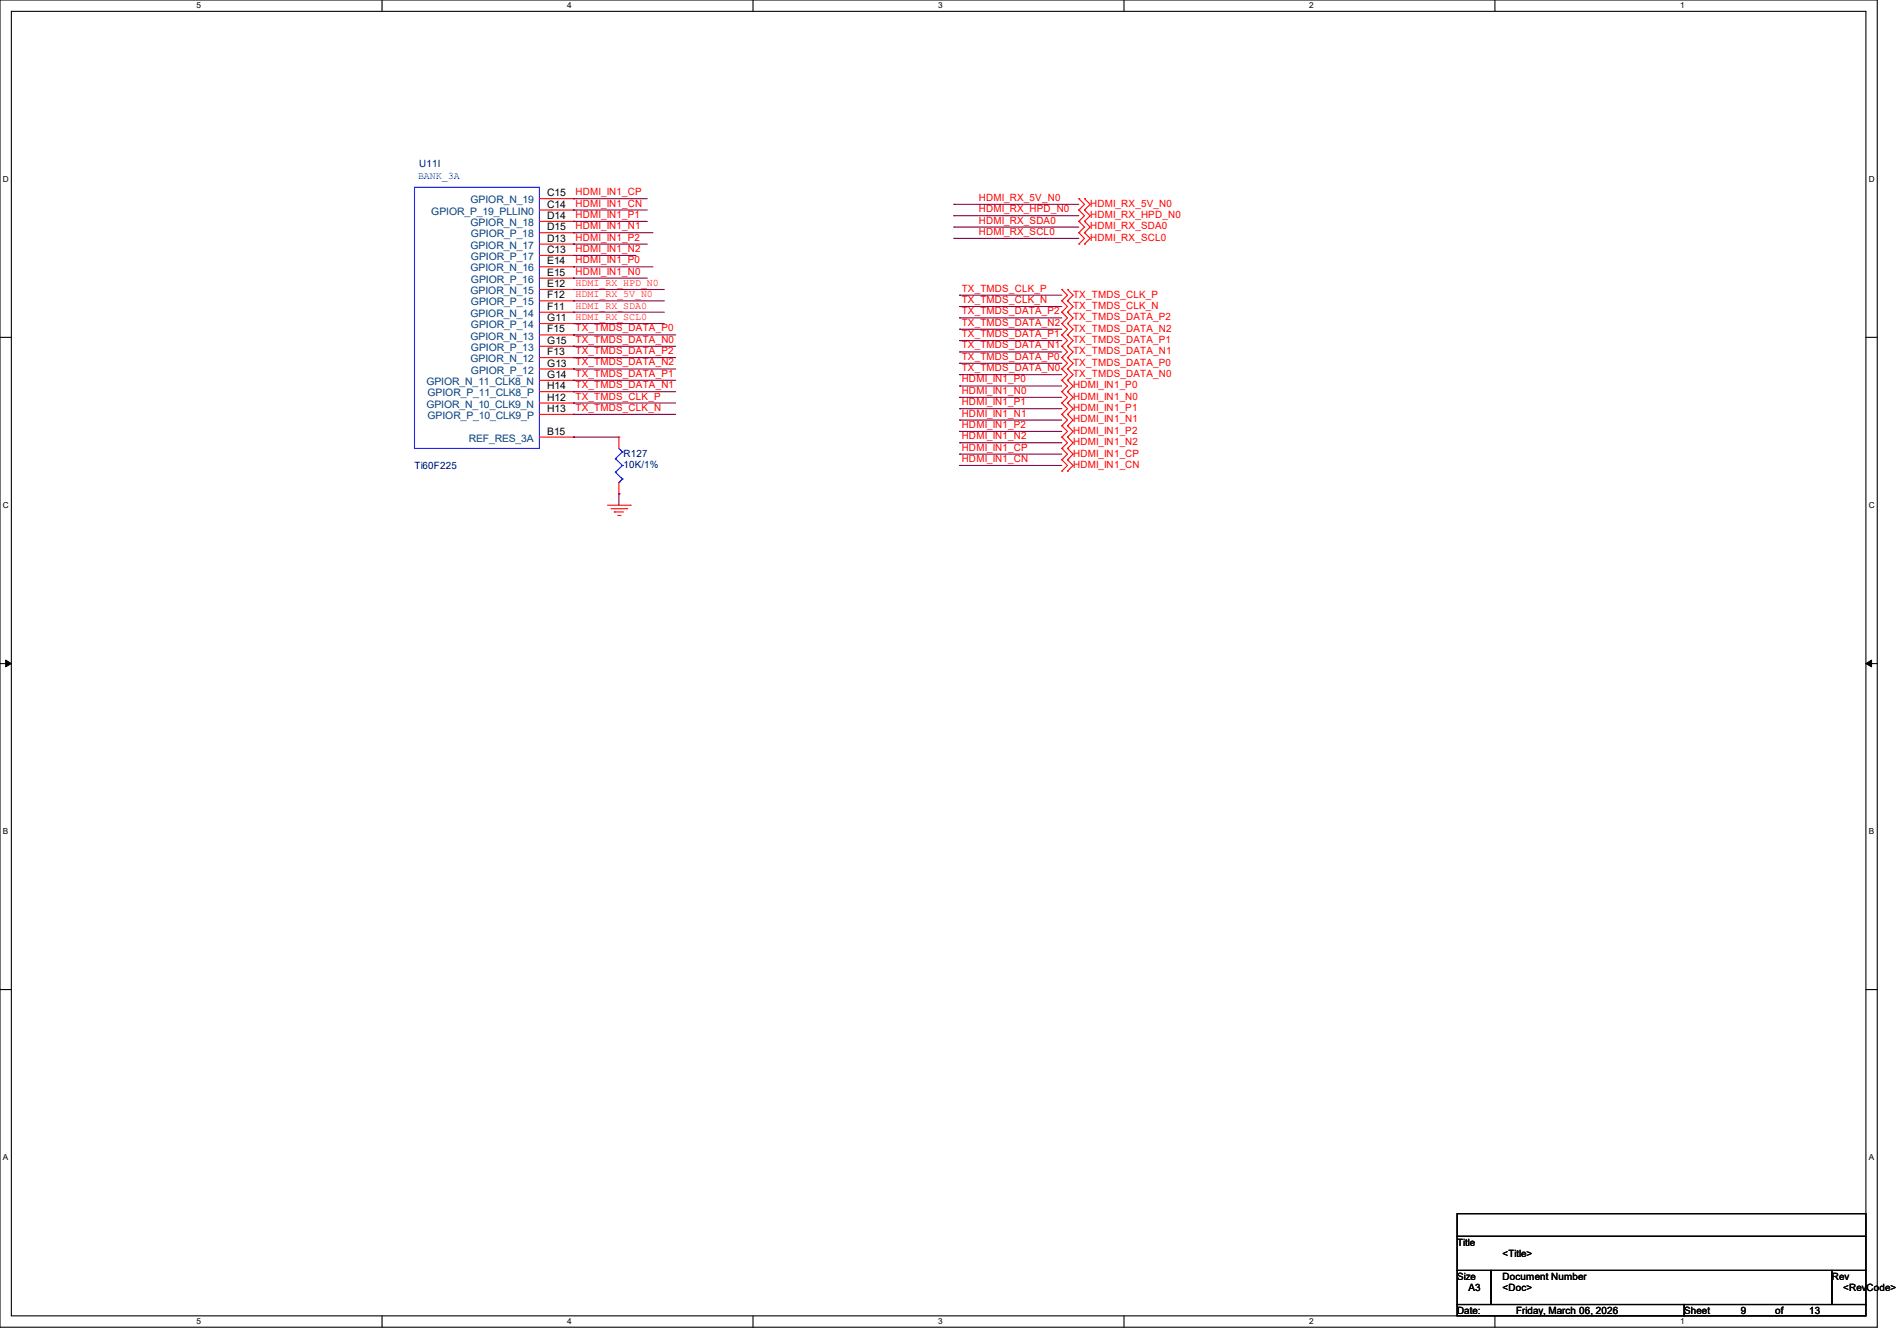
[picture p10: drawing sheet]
<svg xmlns="http://www.w3.org/2000/svg" width="297mm" height="210mm" viewBox="0 0 297 210" stroke-linecap="round" stroke-linejoin="round" font-family="sans-serif">
<path d="M0 0h293.9v207.9h-293.9zM1.8 1.8h290.3v204.3h-290.3z" fill="none" stroke="#000" stroke-width=".17"/>
<g fill="#fff">
<path d="M30.8 .2h.7v1.4h-.7z"/>
<path d="M30.8 206.2h.7v1.4h-.7z"/>
</g>
<path d="M59.8 0v1.8M59.8 206.1v1.8" fill="none" stroke="#000" stroke-width=".17"/>
<g fill="#fff">
<path d="M88.8 .2h.7v1.4h-.7z"/>
<path d="M88.8 206.2h.7v1.4h-.7z"/>
</g>
<path d="M117.9 0v1.8M117.9 206.1v1.8" fill="none" stroke="#000" stroke-width=".17"/>
<g fill="#fff">
<path d="M146.9 .2h.7v1.4h-.7z"/>
<path d="M146.9 206.2h.7v1.4h-.7z"/>
</g>
<path d="M176 0v1.8M176 206.1v1.8" fill="none" stroke="#000" stroke-width=".17"/>
<g fill="#fff">
<path d="M205 .2h.7v1.4h-.7z"/>
<path d="M205 206.2h.7v1.4h-.7z"/>
</g>
<path d="M234.1 0v1.8M234.1 206.1v1.8" fill="none" stroke="#000" stroke-width=".17"/>
<g fill="#fff">
<path d="M263.1 .2h.6v1.4h-.6z"/>
<path d="M263.1 206.2h.6v1.4h-.6z"/>
<path d="M.5 27.3h.9v1.4h-.9z"/>
<path d="M292.6 27.3h.9v1.4h-.9z"/>
<path d="M.5 78.4h.9v1.4h-.9z"/>
<path d="M292.6 78.4h.9v1.4h-.9z"/>
</g>
<path d="M0 52.8h1.8M292.1 52.8h1.8" fill="none" stroke="#000" stroke-width=".17"/>
<g fill="#fff">
<path d="M.5 129.5h.8v1.4h-.8z"/>
<path d="M292.6 129.5h.8v1.4h-.8z"/>
</g>
<path d="M0 103.9h1.8M292.1 103.9h1.8" fill="none" stroke="#000" stroke-width=".17"/>
<path d="M.9 103.4l.9 .5-.9 .5zM292.1 103.9l.9-.5v1z" fill="#000" stroke="#000" stroke-width=".16"/>
<g fill="#fff">
<path d="M.5 180.5h.8v1.4h-.8z"/>
<path d="M292.6 180.5h.8v1.4h-.8z"/>
</g>
<path d="M0 155h1.8M292.1 155h1.8M228.1 190.1h64v3.5h-64zM228.1 193.6h64v5.4h-64zM228.1 199h5.4v5.3h-5.4zM233.5 199h53.3v5.3h-53.3zM286.8 199h5.3v5.3h-5.3zM228.1 204.3h35.6v1.8h-35.6zM263.7 204.3h28.4v1.8h-28.4z" fill="none" stroke="#000" stroke-width=".17"/>
<g fill="none" stroke="#f00" stroke-width=".17">
<path d="M84.5 31.1h5.3M84.5 32.9h5.3M84.5 34.7h5.3M84.5 36.4h5.3M84.5 38.2h5.3M89.8 31.1h.1M89.8 32.9h.1M89.8 34.7h.1M89.8 36.4h.1M89.8 38.2h.1M168.9 32.9h.1M168.9 31.1h.1"/>
<path d="M168.9 34.7h.1M168.9 36.4h.1M168.9 38.2h.1M168.9 31.1l.9 .9-.9 .9M168.9 32.9l.9 .9-.9 .9M168.9 34.7l.9 .9-.9 .8M168.9 36.4l.9 .9-.9 .9M169.8 32.9h.1M169.8 31.1h.1M169.8 34.7h.1M169.8 36.4h.1M169.8 38.2h.1"/>
<path d="M169.8 31.1l.9 .9-.9 .9M169.8 32.9l.9 .9-.9 .9M169.8 34.7l.9 .9-.9 .8M169.8 36.4l.9 .9-.9 .9M84.5 40h5.3M84.5 41.8h5.3M84.5 43.6h5.3M84.5 45.3h5.3M84.5 47.1h5.3M84.5 48.9h5.3M84.5 50.7h5.3M84.5 52.5h5.3"/>
<path d="M84.5 54.2h5.3M84.5 56h5.3M84.5 57.8h5.3M84.5 59.6h5.3M89.8 40h.1M89.8 41.8h.1M89.8 43.6h.1M89.8 45.3h.1M89.8 47.1h.1M89.8 48.9h.1M89.8 50.7h.1M89.8 52.5h.1"/>
<path d="M89.8 54.2h.1M89.8 56h.1M89.8 57.8h.1M89.8 59.6h.1M166.2 47.1h.1M166.2 45.3h.1M166.2 48.9h.1M166.2 50.7h.1M166.2 52.5h.1M166.2 54.2h.1M166.2 56h.1M166.2 57.8h.1"/>
<path d="M166.2 59.6h.1M166.2 45.3l.9 .9-.9 .9M166.2 47.1l.9 .9-.9 .9M166.2 48.9l.9 .9-.9 .9M166.2 50.7l.9 .9-.9 .9M166.2 52.5l.9 .8-.9 .9M166.2 54.2l.9 .9-.9 .9M166.2 56l.9 .9-.9 .9M166.2 57.8l.9 .9-.9 .9M166.2 59.6l.9 .9-.9 .8M167.1 47.1h.1M167.1 45.3h.1"/>
<path d="M167.1 48.9h.1M167.1 50.7h.1M167.1 52.5h.1M167.1 54.2h.1M167.1 56h.1M167.1 57.8h.1M167.1 59.6h.1M167.1 45.3l.9 .9-.9 .9M167.1 47.1l.9 .9-.9 .9M167.1 48.9l.9 .9-.9 .9M167.1 50.7l.9 .9-.9 .9M167.1 52.5l.9 .8-.9 .9"/>
<path d="M167.1 54.2l.9 .9-.9 .9M167.1 56l.9 .9-.9 .9M167.1 57.8l.9 .9-.9 .9M167.1 59.6l.9 .9-.9 .8M84.5 61.3h5.3M84.5 63.1h5.3M84.5 64.9h5.3M84.5 68.5h5.3M89.8 61.3h.1M89.8 63.1h.1M89.8 64.9h.1M89.8 68.5h.1"/>
<path d="M95.1 79.1h3.6M95.7 79.7h2.4M96.9 68.5h.1M96.9 77.3h.1M96.9 68.5v1.7M96.9 75.6v1.7M98.1 79.7h.1M98.7 79.1h.1M166.2 61.3h.1M166.2 63.1h.1M166.2 64.9h.1M166.2 66.7h.1"/>
<path d="M166.2 68.5h.1M166.2 70.2h.1M166.2 72h.1M166.2 73.8h.1M166.2 61.3l.9 .9-.9 .9M166.2 63.1l.9 .9-.9 .9M166.2 64.9l.9 .9-.9 .9M166.2 66.7l.9 .9-.9 .9M166.2 68.5l.9 .8-.9 .9M166.2 70.2l.9 .9-.9 .9M166.2 72l.9 .9-.9 .9M167.1 61.3h.1"/>
<path d="M167.1 63.1h.1M167.1 64.9h.1M167.1 66.7h.1M167.1 68.5h.1M167.1 70.2h.1M167.1 72h.1M167.1 73.8h.1M167.1 61.3l.9 .9-.9 .9M167.1 63.1l.9 .9-.9 .9M167.1 64.9l.9 .9-.9 .9M167.1 66.7l.9 .9-.9 .9M167.1 68.5l.9 .8-.9 .9"/>
<path d="M167.1 70.2l.9 .9-.9 .9M167.1 72l.9 .9-.9 .9M96.2 80.2h.1M96.2 80.2h1.4M96.7 80.7h.4M97.1 80.7h.1"/>
</g>
<g fill="none" stroke="#00f" stroke-width=".17">
<path d="M64.9 29.3h19.6v40.9h-19.6zM96.4 71.8h.1M96.4 74h.1M96.4 71.8l1.1 1.1M96.4 74l1.1 1M96.9 75.6h.1M96.9 70.2l.6 .6M97.5 70.8h.1M97.5 72.9h.1M97.5 75h.1M97.5 70.8l-1.1 1M97.5 72.9l-1.1 1.1"/>
<path d="M97.5 75l-.6 .6"/>
</g>
<g fill="none" stroke="#800040" stroke-width=".17">
<path d="M89.8 34.7h.1M89.8 36.4h.1M89.8 38.2h.1M89.8 31.1h.1M89.8 32.9h.1M89.8 34.7h11.5M89.8 36.4h12.4M89.8 38.2h11.5M89.8 31.1h11.5M89.8 32.9h11.5M149.4 32h.1M149.4 33.8h.1"/>
<path d="M149.4 35.6h.1M149.4 37.3h.1M149.4 32h19.5M149.4 33.8h19.5M149.4 35.6h19.5M149.4 37.3h19.5M89.8 52.5h.1M89.8 54.2h.1M89.8 56h.1M89.8 57.8h.1M89.8 59.6h.1M89.8 41.8h.1"/>
<path d="M89.8 43.6h.1M89.8 40h.1M89.8 45.3h.1M89.8 47.1h.1M89.8 48.9h.1M89.8 50.7h.1M89.8 52.5h16M89.8 54.2h16M89.8 56h16M89.8 57.8h16M89.8 59.6h16M89.8 41.8h12.4"/>
<path d="M89.8 43.6h11.5M89.8 40h9.8M89.8 45.3h14.2M89.8 47.1h14.2M89.8 48.9h14.2M89.8 50.7h14.2M150.2 46.2h.1M150.2 48h.1M150.2 49.8h.1M150.2 51.6h.1M150.2 53.3h.1M150.2 55.1h.1"/>
<path d="M150.2 56.9h.1M150.2 58.7h.1M150.2 46.2h16M150.2 48h16M150.2 49.8h16M150.2 51.6h16M150.2 53.3h16M150.2 55.1h16M150.2 56.9h16M150.2 58.7h16M89.8 68.5h.1M89.8 61.3h.1"/>
<path d="M89.8 63.1h.1M89.8 64.9h.1M89.8 68.5h7.1M89.8 61.3h16M89.8 63.1h16M89.8 64.9h16M96.9 77.3h.1M96.9 77.3v1.8M150.2 60.5h.1M150.2 62.2h.1M150.2 64h.1M150.2 65.8h.1"/>
<path d="M150.2 67.6h.1M150.2 69.3h.1M150.2 71.1h.1M150.2 72.9h.1M150.2 60.5h16M150.2 62.2h16M150.2 64h16M150.2 65.8h16M150.2 67.6h16M150.2 69.3h16M150.2 71.1h16M150.2 72.9h16"/>
</g>
<text font-size="1.6" fill="#00f" x="65.4" y="28.1">BANK_3A</text>
<g font-size="1.6" fill="#000080">
<text x="65.6" y="26.2">U11I</text>
<text x="97.6" y="71.5">R127</text>
<text x="64.9" y="73.4">Ti60F225</text>
<text x="97.6" y="73.3">10K/1%</text>
</g>
<g font-size="1.6" fill="#004080">
<text x="67.5" y="33.6">GPIOR_P_19_PLLIN0</text>
<text x="73.7" y="31.8">GPIOR_N_19</text>
<text x="73.7" y="35.4">GPIOR_N_18</text>
<text x="73.7" y="38.9">GPIOR_N_17</text>
<text x="73.7" y="37.2">GPIOR_P_18</text>
<text x="73.7" y="40.7">GPIOR_P_17</text>
<text x="73.7" y="42.5">GPIOR_N_16</text>
<text x="73.7" y="46.1">GPIOR_N_15</text>
<text x="73.7" y="44.3">GPIOR_P_16</text>
<text x="73.7" y="47.8">GPIOR_P_15</text>
<text x="73.7" y="49.6">GPIOR_N_14</text>
<text x="73.7" y="53.2">GPIOR_N_13</text>
<text x="73.7" y="51.4">GPIOR_P_14</text>
<text x="73.7" y="56.7">GPIOR_N_12</text>
<text x="73.7" y="54.9">GPIOR_P_13</text>
<text x="73.7" y="58.5">GPIOR_P_12</text>
<text x="66.8" y="60.3">GPIOR_N_11_CLK8_N</text>
<text x="66.8" y="63.8">GPIOR_N_10_CLK9_N</text>
<text x="66.9" y="62.1">GPIOR_P_11_CLK8_P</text>
<text x="66.9" y="65.6">GPIOR_P_10_CLK9_P</text>
<text x="73.4" y="69.2">REF_RES_3A</text>
</g>
<g font-size="1.6">
<text x="85.7" y="30.7">C15</text>
<text x="85.7" y="32.5">C14</text>
<text x="85.7" y="34.3">D14</text>
<text x="85.7" y="36.1">D15</text>
<text x="85.7" y="37.8">D13</text>
<text x="85.7" y="39.6">C13</text>
<text x="85.7" y="41.4">E14</text>
<text x="85.7" y="43.2">E15</text>
<text x="85.7" y="45">E12</text>
<text x="85.7" y="46.7">F12</text>
<text x="85.7" y="48.5">F11</text>
<text x="85.7" y="50.3">G11</text>
<text x="85.7" y="52.1">F15</text>
<text x="85.7" y="53.8">G15</text>
<text x="85.7" y="55.6">F13</text>
<text x="85.7" y="57.4">G13</text>
<text x="85.7" y="59.2">G14</text>
<text x="85.7" y="61">H14</text>
<text x="85.7" y="62.7">H12</text>
<text x="85.7" y="64.5">H13</text>
<text x="85.7" y="68.1">B15</text>
<text x="228.1" y="195.1">Title</text>
<text x="235.2" y="196.8">&lt;Title&gt;</text>
<text x="228.1" y="200.4">Size</text>
<text x="229.9" y="202.2">A3</text>
<text x="235.2" y="200.4">Document Number</text>
<text x="235.2" y="202.2">&lt;Doc&gt;</text>
<text x="286.8" y="200.4">Rev</text>
<text x="288.6" y="202.2">&lt;RevCode&gt;</text>
<text x="228.1" y="205.7">Date:</text>
<text x="237.4" y="205.7">Friday, March 06, 2026</text>
<text x="263.7" y="205.7">Sheet</text>
<text x="272.6" y="205.7">9</text>
<text x="277.9" y="205.7">of</text>
<text x="283.2" y="205.7">13</text>
</g>
<g font-size="1.6" fill="#f00">
<text x="90.1" y="34.1">HDMI_IN1_P1</text>
<text x="90.1" y="35.9">HDMI_IN1_N1</text>
<text x="90.1" y="30.6">HDMI_IN1_CP</text>
<text x="90.1" y="32.3">HDMI_IN1_CN</text>
<text x="153.2" y="31.5">HDMI_RX_5V_N0</text>
<text x="153.2" y="33.2">HDMI_RX_HPD_N0</text>
<text x="153.2" y="35">HDMI_RX_SDA0</text>
<text x="170.7" y="32.4">HDMI_RX_5V_N0</text>
<text x="170.7" y="34.2">HDMI_RX_HPD_N0</text>
<text x="170.7" y="35.9">HDMI_RX_SDA0</text>
<text x="90.1" y="37.7">HDMI_IN1_P2</text>
<text x="90.1" y="41.2">HDMI_IN1_P0</text>
<text x="90.1" y="39.5">HDMI_IN1_N2</text>
<text x="153.2" y="36.8">HDMI_RX_SCL0</text>
<text x="170.7" y="37.7">HDMI_RX_SCL0</text>
<text x="90.1" y="43">HDMI_IN1_N0</text>
<text x="90.1" y="44.8">HDMI_RX_HPD_N0</text>
<text x="90.1" y="46.6">HDMI_RX_5V_N0</text>
<text x="150.6" y="45.7">TX_TMDS_CLK_P</text>
<text x="150.6" y="47.5">TX_TMDS_CLK_N</text>
<text x="168" y="46.6">TX_TMDS_CLK_P</text>
<text x="90.1" y="51.9">TX_TMDS_DATA_P0</text>
<text x="90.1" y="53.7">TX_TMDS_DATA_N0</text>
<text x="90.1" y="48.3">HDMI_RX_SDA0</text>
<text x="90.1" y="50.1">HDMI_RX_SCL0</text>
<text x="150.6" y="49.2">TX_TMDS_DATA_P2</text>
<text x="150.6" y="51">TX_TMDS_DATA_N2</text>
<text x="150.6" y="52.8">TX_TMDS_DATA_P1</text>
<text x="168" y="48.4">TX_TMDS_CLK_N</text>
<text x="168" y="50.2">TX_TMDS_DATA_P2</text>
<text x="168" y="51.9">TX_TMDS_DATA_N2</text>
<text x="168" y="53.7">TX_TMDS_DATA_P1</text>
<text x="90.1" y="55.5">TX_TMDS_DATA_P2</text>
<text x="90.1" y="57.2">TX_TMDS_DATA_N2</text>
<text x="90.1" y="59">TX_TMDS_DATA_P1</text>
<text x="150.6" y="54.6">TX_TMDS_DATA_N1</text>
<text x="150.6" y="56.3">TX_TMDS_DATA_P0</text>
<text x="150.6" y="58.1">TX_TMDS_DATA_N0</text>
<text x="150.6" y="59.9">HDMI_IN1_P0</text>
<text x="168" y="55.5">TX_TMDS_DATA_N1</text>
<text x="168" y="57.3">TX_TMDS_DATA_P0</text>
<text x="168" y="59.1">TX_TMDS_DATA_N0</text>
<text x="90.1" y="60.8">TX_TMDS_DATA_N1</text>
<text x="90.1" y="62.6">TX_TMDS_CLK_P</text>
<text x="90.1" y="64.3">TX_TMDS_CLK_N</text>
<text x="150.6" y="61.7">HDMI_IN1_N0</text>
<text x="150.6" y="63.5">HDMI_IN1_P1</text>
<text x="150.6" y="65.2">HDMI_IN1_N1</text>
<text x="168" y="60.8">HDMI_IN1_P0</text>
<text x="168" y="62.6">HDMI_IN1_N0</text>
<text x="168" y="64.4">HDMI_IN1_P1</text>
<text x="150.6" y="67">HDMI_IN1_P2</text>
<text x="150.6" y="68.8">HDMI_IN1_N2</text>
<text x="150.6" y="70.6">HDMI_IN1_CP</text>
<text x="168" y="66.2">HDMI_IN1_N1</text>
<text x="168" y="67.9">HDMI_IN1_P2</text>
<text x="168" y="69.7">HDMI_IN1_N2</text>
<text x="168" y="71.5">HDMI_IN1_CP</text>
<text x="150.6" y="72.3">HDMI_IN1_CN</text>
<text x="168" y="73.3">HDMI_IN1_CN</text>
</g>
<g font-size="1.3">
<text x="30.8" y="1.3">5</text>
<text x="88.8" y="1.3">4</text>
<text x="146.9" y="1.3">3</text>
<text x="205" y="1.3">2</text>
<text x="263.1" y="1.3">1</text>
<text x=".5" y="28.4">D</text>
<text x="292.6" y="28.4">D</text>
<text x=".5" y="79.5">C</text>
<text x="292.6" y="79.5">C</text>
<text x=".5" y="130.6">B</text>
<text x="292.6" y="130.6">B</text>
<text x=".5" y="181.7">A</text>
<text x="292.6" y="181.7">A</text>
<text x="30.8" y="207.4">5</text>
<text x="88.8" y="207.4">4</text>
<text x="146.9" y="207.4">3</text>
<text x="205" y="207.4">2</text>
<text x="263.1" y="207.4">1</text>
</g>
</svg>
